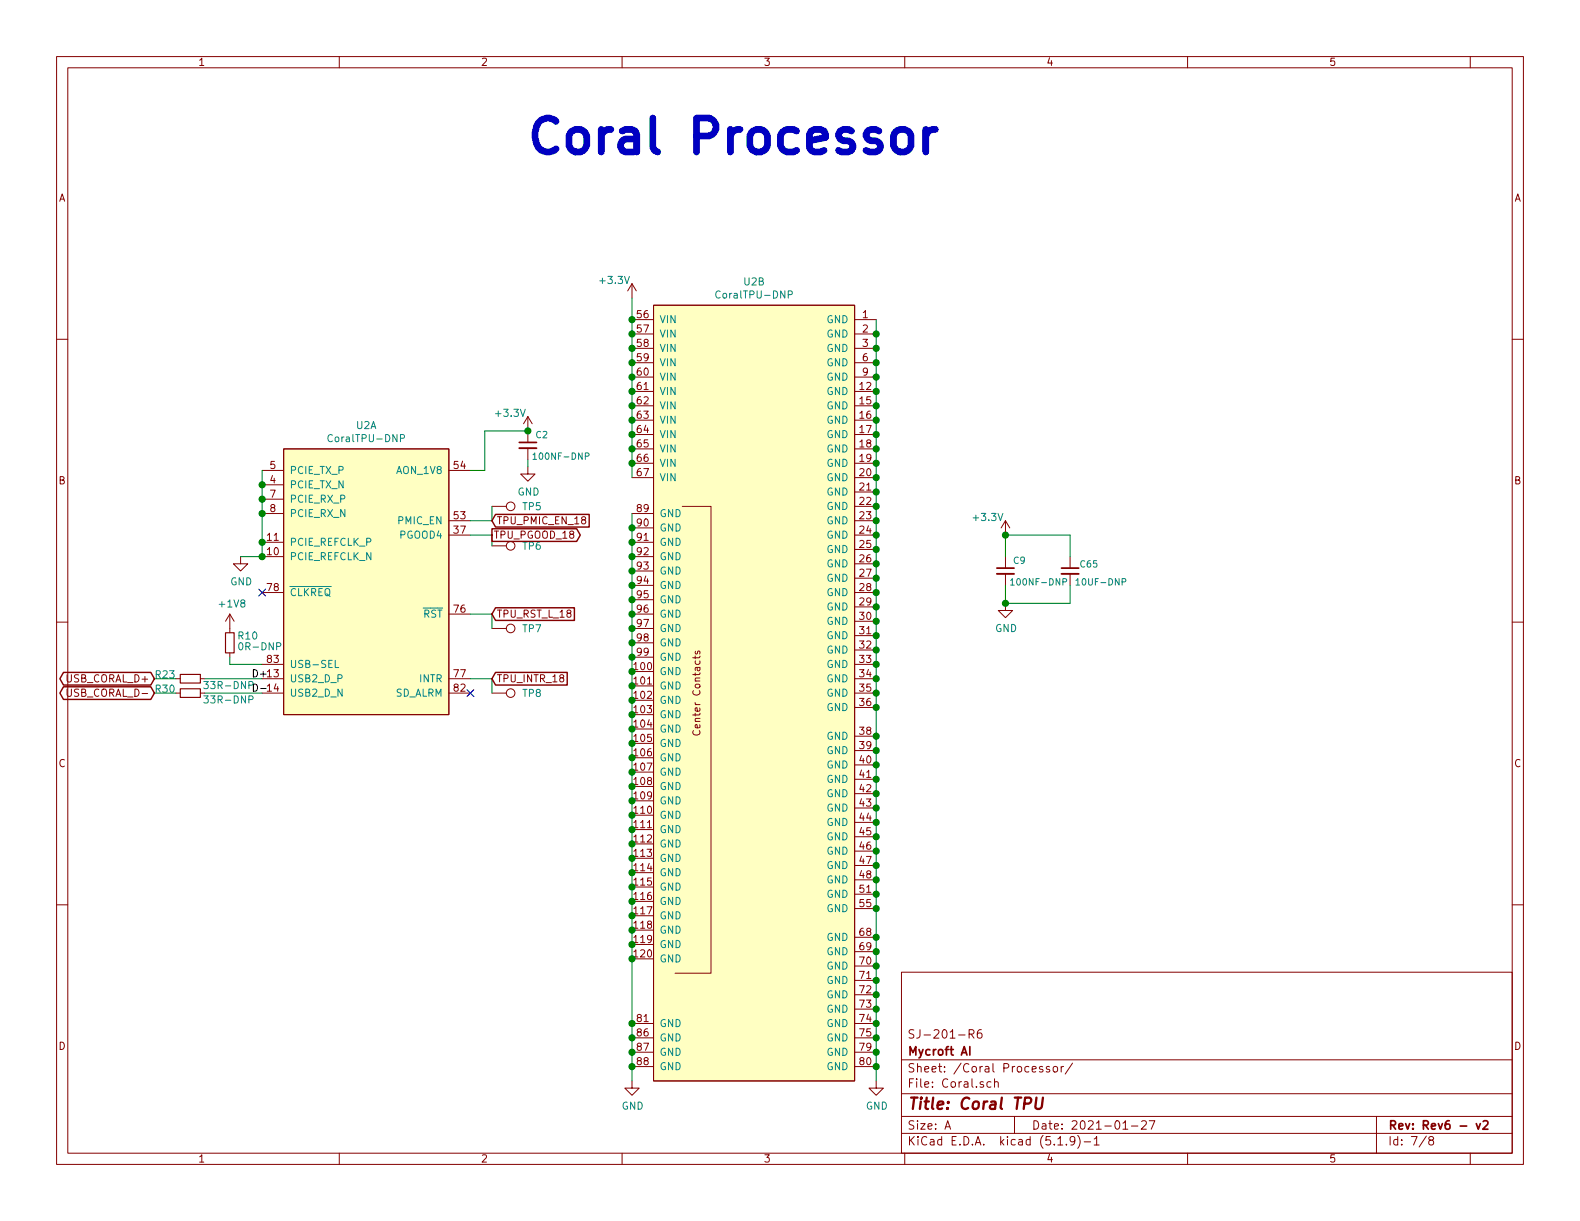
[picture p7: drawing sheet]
<svg xmlns="http://www.w3.org/2000/svg" width="279mm" height="216mm" viewBox="0 0 279 216" stroke-linecap="round" stroke-linejoin="round" font-family="sans-serif">
<g fill="none" stroke="#840000" stroke-width=".18">
<path d="M10 10h259.4v195.9h-259.4zM12 12h255.4v191.9h-255.4zM60 10v2M110 10v2M160 10v2M210 10v2M260 10v2M10 60h2M111.8 50.2l-.8 1.2M111.8 50.2v2.5M111.8 50.2l.7 1.2M111.8 56.5h3.8"/>
<path d="M111.8 59.1h3.8M115.6 54h35.5v137.1h-35.5zM151.1 56.5h3.8M151.1 59.1h3.8M267.4 60h2M50.2 79.4h29.2v47h-29.2zM93.3 73.7l-.7 1.2M93.3 73.7v4.5M93.3 79.2v2.1M93.3 73.7l.8 1.2M111.8 69.2h3.8M111.8 71.8h3.8"/>
<path d="M111.8 74.3h3.8M111.8 76.8h3.8M111.8 79.4h3.8M111.8 61.6h3.8M111.8 64.1h3.8M111.8 66.7h3.8M151.1 69.2h3.8M151.1 71.8h3.8M151.1 74.3h3.8M151.1 76.8h3.8M151.1 79.4h3.8M151.1 61.6h3.8"/>
<path d="M151.1 64.1h3.8M151.1 66.7h3.8M42.5 98.4v1.3h1.3l-1.3 1.3-1.2-1.3h1.2M46.4 98.4h3.8M46.4 95.9h3.8M46.4 85.7h3.8M46.4 83.2h3.8M46.4 88.3h3.8M46.4 90.8h3.8M79.4 94.6h3.8M79.4 83.2h3.8M79.4 92.1h3.8"/>
<path d="M87 89.5h2.5M87 96.5h2.5M93.3 82.6v1.2h1.3l-1.3 1.3-1.2-1.3h1.2M111.8 98.4h3.8M111.8 95.9h3.8M111.8 90.8h3.8M111.8 81.9h3.8M111.8 84.5h3.8M111.8 93.3h3.8M120.6 89.5h5.1v82.6h-6.3M151.1 89.5h3.8M151.1 94.6h3.8"/>
<path d="M151.1 92.1h3.8M151.1 81.9h3.8M151.1 84.5h3.8M151.1 87h3.8M151.1 97.2h3.8M151.1 99.7h3.8M177.8 92.1l-.8 1.2M177.8 92.1v2.5M177.8 98.4v2.1M177.8 92.1l.8 1.2M189.2 98.4v2.1M10 110h2"/>
<path d="M40.6 108.6l-.7 1.3M40.6 108.6v3.3M40.6 115.4v.8M40.6 108.6l.8 1.3M46.4 104.8h3.8M46.4 117.5h3.8M79.4 108.6h3.8M87 111.1h2.5M111.8 111.1h3.8M111.8 108.6h3.8M111.8 118.7h3.8M111.8 101h3.8"/>
<path d="M111.8 103.5h3.8M111.8 106h3.8M111.8 113.7h3.8M111.8 116.2h3.8M122.9 116v.5M123 115.2l-.1 .3 .2 .1h.2l.1-.4h.3v.4M123.8 116l-.2 .3h-1.1M151.1 104.8h3.8M151.1 117.5h3.8M151.1 102.2h3.8M151.1 107.3h3.8M151.1 109.9h3.8"/>
<path d="M151.1 112.4h3.8M151.1 114.9h3.8M177.8 106.7v1.3h1.3l-1.3 1.2-1.3-1.2h1.3M177.8 101.5v2M189.2 101.5v2M267.4 110h2M11.9 121.8v1.1l.2 .2h.3l.2-.2v-1.1M31.1 122.6h.8M31.1 120h.8M35.4 122.6h.8M35.4 120h.8M46.4 122.6h3.8"/>
<path d="M46.4 120h3.8M79.4 122.6h3.8M79.4 120h3.8M87 122.6h2.5M111.8 121.3h3.8M111.8 123.8h3.8M111.8 126.4h3.8M111.8 128.9h3.8M111.8 131.4h3.8M111.8 134h3.8M111.8 136.5h3.8M111.8 139.1h3.8"/>
<path d="M122.6 129.2a.51 .51 0 0 0 0 .6 .51 .51 0 0 0 .6 .2 .46 .46 0 0 0 .5-.3 .46 .46 0 0 0-.1-.5M151.1 122.6h3.8M151.1 120h3.8M151.1 125.1h3.8M151.1 130.2h3.8M151.1 132.7h3.8M151.1 135.3h3.8M151.1 137.8h3.8M10 160h2M111.8 141.6h3.8M111.8 144.1h3.8M111.8 146.7h3.8"/>
<path d="M111.8 149.2h3.8M111.8 151.8h3.8M111.8 154.3h3.8M111.8 156.8h3.8M111.8 159.4h3.8M151.1 140.3h3.8M151.1 142.9h3.8M151.1 145.4h3.8M151.1 148h3.8M151.1 150.5h3.8M151.1 153h3.8M151.1 155.6h3.8"/>
<path d="M151.1 158.1h3.8M267.4 160h2M111.8 161.9h3.8M111.8 164.5h3.8M111.8 167h3.8M111.8 169.5h3.8M151.1 160.7h3.8M151.1 165.7h3.8M151.1 168.3h3.8M151.1 170.8h3.8M151.1 173.4h3.8M151.1 175.9h3.8"/>
<path d="M151.1 178.4h3.8M159.4 171.9h108v32h-108zM111.8 191.1v1.3h1.2l-1.2 1.3-1.3-1.3h1.3M111.8 181h3.8M111.8 183.5h3.8M111.8 186.1h3.8M111.8 188.6h3.8M151.1 181h3.8M151.1 183.5h3.8M151.1 186.1h3.8M151.1 188.6h3.8M154.9 191.1v1.3h1.3l-1.3 1.3-1.2-1.3h1.2"/>
<path d="M159.4 197.4h108M159.4 193.4h108M159.4 187.4h108M167.1 199.7l.5-1.5 .5 1.5M167.2 199.2h.8M171.4 182.9l.7-.1 .1-.2v-.4l-.2-.1h-.6v1.5M171.7 182.9l.5 .7M173.5 182.1a.59 .59 0 0 0-.7 .6l.1 .7 .2 .2 .5-.2 .1-.5-.2-.2h-.4l-.3 .2M175.2 191.3h-.4l-.3 .2 .1 .6 .2 .2 .4-.1M175.9 191.4v-.1a.37 .37 0 0 1 .6 .2v.8M175.9 190.8v1.5M179.4 197.4v3"/>
<path d="M184.4 188.6a.37 .37 0 0 0-.6 .2l.1 .2 .5 .1 .1 .2-.3 .3-.4-.1M185.6 188.6h-.4l-.2 .2 .1 .2 .5 .1v.4h-.6M186.3 188.7l.2-.1 .4 .1v.7l-.2 .2-.4-.2zM187.7 188.6v1M188.1 188.6l-.4 .2M189.7 188l-1.3 1.9M198.6 199.7h.8M200.1 199.1h1.1M201.9 198.3l.2-.1h.3l.3 .1v.3v.2l-.9 .9h.9M203.2 198.2h1l-.6 1.5M243.4 197.4v6.5M60 203.9v2"/>
<path d="M110 203.9v2M159.4 200.4h108M160 203.9v2M187.1 202.5h.8M188.6 202.3v.2M190.1 201.6l-.1 .2a.48 .48 0 0 1-.6 0l-.2-.2 .2-.6a.48 .48 0 0 1 .6 .1 1.27 1.27 0 0 1-.2 1.3l-.4 .1M190.6 200.8a1.71 1.71 0 0 1 0 2.2M191.7 201.9h1.2M193.5 201.4l.4-.4v1.5M193.5 202.5h.9M210 203.9v2M252.2 200.9l-1.2 1.9"/>
<path d="M253 201.6l-.3-.1v-.3l.3-.2h.2l.3 .2-.1 .3-.6 .2a.48 .48 0 0 0-.1 .6l.3 .2 .4-.2a.48 .48 0 0 0-.2-.7M260 203.9v2"/>
<circle cx="90.3" cy="89.5" r=".76"/>
<circle cx="90.3" cy="96.5" r=".76"/>
<circle cx="90.3" cy="111.1" r=".76"/>
<circle cx="90.3" cy="122.6" r=".76"/>
</g>
<path d="M91.8 78.2h3.1M176.3 100.5h3M187.7 100.5h3.1M171.5 185.1v1.5M261.1 198.7l.3 1 .4-1M262.3 198.3l.2-.1h.3l.3 .1v.3v.2l-.9 .9h.9" fill="none" stroke="#840000" stroke-width=".3"/>
<path d="M183.3 194.1l-.2 1.6 .1 .3a.66 .66 0 0 0 1-.3l.2-1.6" fill="none" stroke="#840000" stroke-width=".41"/>
<path d="M31.9 119.3h3.5v1.5h-3.5zM39.9 111.9h1.5v3.5h-1.5zM31.9 121.8h3.5v1.5h-3.5z" fill="none" stroke="#840000" stroke-width=".2"/>
<g fill="none" stroke="#008484" stroke-width=".18">
<path d="M127.4 51.6a.6 .6 0 0 0-.9 .4 .6 .6 0 0 0 .6 .7l.3-.1M139.4 52.1l.7-.1v-.4l-.2-.2h-.5v1.3M58.8 77a.6 .6 0 0 0-.9 .4 .6 .6 0 0 0 .6 .7l.3-.1M70.8 77.5l.7-.1v-.4l-.2-.2h-.5v1.3M94.3 80.4l.3-.3v1.1M94.3 81.2h.6M103.5 80.7l.5-.1 .2-.3-.3-.2h-.4v1.1M59.3 116.8v1.2h.6M178.7 102.6l.3-.3v1.2M178.7 103.5h.6M188 102.9l.5-.1 .1-.3-.2-.2h-.4v1.2M190.3 102.6l.3-.3v1.2"/>
<path d="M190.3 103.5h.6M198.4 102.9l.6-.1v-.4l-.6-.1v1.2M36 123h.8l-.4 .5 .4 .1v.5l-.2 .2-.6-.1M36 120.5h.8l-.4 .5 .4 .1v.4l-.2 .3-.6-.2"/>
</g>
<path d="M91.8 79.2h3.1M176.3 101.5h3M187.7 101.5h3.1" fill="none" stroke="#840000" stroke-width=".33"/>
<g fill="#ffffc2" stroke="#ffffc2" stroke-width=".18">
<path d="M50.2 79.4h29.2v47h-29.2z"/>
<path d="M115.6 54h35.5v137.1h-35.5z"/>
</g>
<g fill="none" stroke="#008400" stroke-width=".18">
<path d="M111.8 52.7v31.8M154.9 56.5v134.6M93.3 76.2h-7.6v7h-2.5M46.4 83.2v15.2h-3.9M83.2 94.6h3.8v1.9M87 89.5v2.6h-3.8M93.3 81.3v1.3M111.8 90.8v100.3M177.8 98.4v-3.8h11.4v3.8M40.6 116.2v1.3h5.8M83.2 108.6h3.8v2.5M177.8 103.5v3.2h11.4v-3.2"/>
<path d="M27.3 120h3.8M27.3 122.6h3.8M36.2 120h10.2M36.2 122.6h10.2M83.2 120h3.8v2.6"/>
</g>
<path d="M87 93.5h15l.6 1.1-.6 1.1h-15zM87.6 91h16.6v2.2h-16.6l-.6-1.1zM11.2 118.9h15.5l.6 1.1-.6 1.1h-15.5l-.6-1.1zM87.6 107.5h14v2.2h-14l-.6-1.1zM87.6 118.9h12.7v2.2h-12.7l-.6-1.1zM11.2 121.4h15.5l.6 1.2-.6 1.1h-15.5l-.6-1.1z" fill="none" stroke="#840000" stroke-width=".25"/>
<path d="M158.3 23.4a1.62 1.62 0 0 1 1.6-.5 1.62 1.62 0 0 1 1.2 1.1v1.7a1.61 1.61 0 0 1-1.5 1.2 1.61 1.61 0 0 1-1.6-1.2v-1.7zM163.7 22.9v4M165.4 22.9a1.49 1.49 0 0 0-1.7 1.1" fill="none" stroke="#0000c2" stroke-width="1.2"/>
<g fill="#008400" stroke="#008400" stroke-width=".25">
<circle cx="154.9" cy="92.1" r=".51"/>
<circle cx="154.9" cy="81.9" r=".51"/>
<circle cx="154.9" cy="178.4" r=".51"/>
<circle cx="111.8" cy="113.7" r=".51"/>
<circle cx="111.8" cy="116.2" r=".51"/>
<circle cx="154.9" cy="175.9" r=".51"/>
<circle cx="111.8" cy="118.7" r=".51"/>
<circle cx="93.3" cy="76.2" r=".51"/>
<circle cx="154.9" cy="84.5" r=".51"/>
<circle cx="111.8" cy="121.3" r=".51"/>
<circle cx="154.9" cy="87" r=".51"/>
<circle cx="154.9" cy="173.4" r=".51"/>
<circle cx="154.9" cy="89.5" r=".51"/>
<circle cx="111.8" cy="123.8" r=".51"/>
<circle cx="111.8" cy="111.1" r=".51"/>
<circle cx="111.8" cy="126.4" r=".51"/>
<circle cx="177.8" cy="94.6" r=".51"/>
<circle cx="154.9" cy="94.6" r=".51"/>
<circle cx="154.9" cy="170.8" r=".51"/>
<circle cx="154.9" cy="97.2" r=".51"/>
<circle cx="111.8" cy="128.9" r=".51"/>
<circle cx="154.9" cy="99.7" r=".51"/>
<circle cx="111.8" cy="131.4" r=".51"/>
<circle cx="154.9" cy="102.2" r=".51"/>
<circle cx="177.8" cy="106.7" r=".51"/>
<circle cx="154.9" cy="168.3" r=".51"/>
<circle cx="154.9" cy="104.8" r=".51"/>
<circle cx="111.8" cy="101" r=".51"/>
<circle cx="154.9" cy="188.6" r=".51"/>
<circle cx="154.9" cy="59.1" r=".51"/>
<circle cx="111.8" cy="93.3" r=".51"/>
<circle cx="154.9" cy="61.6" r=".51"/>
<circle cx="111.8" cy="95.9" r=".51"/>
<circle cx="154.9" cy="64.1" r=".51"/>
<circle cx="154.9" cy="186.1" r=".51"/>
<circle cx="154.9" cy="66.7" r=".51"/>
<circle cx="111.8" cy="98.4" r=".51"/>
<circle cx="46.4" cy="95.9" r=".51"/>
<circle cx="154.9" cy="69.2" r=".51"/>
<circle cx="46.4" cy="90.8" r=".51"/>
<circle cx="111.8" cy="134" r=".51"/>
<circle cx="46.4" cy="88.3" r=".51"/>
<circle cx="154.9" cy="71.8" r=".51"/>
<circle cx="46.4" cy="85.7" r=".51"/>
<circle cx="46.4" cy="98.4" r=".51"/>
<circle cx="154.9" cy="183.5" r=".51"/>
<circle cx="154.9" cy="74.3" r=".51"/>
<circle cx="111.8" cy="103.5" r=".51"/>
<circle cx="111.8" cy="106" r=".51"/>
<circle cx="154.9" cy="181" r=".51"/>
<circle cx="154.9" cy="76.8" r=".51"/>
<circle cx="111.8" cy="108.6" r=".51"/>
<circle cx="154.9" cy="79.4" r=".51"/>
<circle cx="154.9" cy="153" r=".51"/>
<circle cx="154.9" cy="132.7" r=".51"/>
<circle cx="111.8" cy="69.2" r=".51"/>
<circle cx="154.9" cy="155.6" r=".51"/>
<circle cx="111.8" cy="66.7" r=".51"/>
<circle cx="154.9" cy="135.3" r=".51"/>
<circle cx="111.8" cy="64.1" r=".51"/>
<circle cx="111.8" cy="154.3" r=".51"/>
<circle cx="111.8" cy="61.6" r=".51"/>
<circle cx="154.9" cy="137.8" r=".51"/>
<circle cx="111.8" cy="59.1" r=".51"/>
<circle cx="111.8" cy="156.8" r=".51"/>
<circle cx="111.8" cy="56.5" r=".51"/>
<circle cx="154.9" cy="140.3" r=".51"/>
<circle cx="111.8" cy="71.8" r=".51"/>
<circle cx="111.8" cy="188.6" r=".51"/>
<circle cx="154.9" cy="142.9" r=".51"/>
<circle cx="111.8" cy="186.1" r=".51"/>
<circle cx="111.8" cy="159.4" r=".51"/>
<circle cx="111.8" cy="183.5" r=".51"/>
<circle cx="154.9" cy="145.4" r=".51"/>
<circle cx="111.8" cy="181" r=".51"/>
<circle cx="111.8" cy="161.9" r=".51"/>
<circle cx="111.8" cy="169.5" r=".51"/>
<circle cx="154.9" cy="148" r=".51"/>
<circle cx="111.8" cy="167" r=".51"/>
<circle cx="154.9" cy="150.5" r=".51"/>
<circle cx="154.9" cy="130.2" r=".51"/>
<circle cx="154.9" cy="107.3" r=".51"/>
<circle cx="111.8" cy="136.5" r=".51"/>
<circle cx="154.9" cy="109.9" r=".51"/>
<circle cx="154.9" cy="165.7" r=".51"/>
<circle cx="154.9" cy="112.4" r=".51"/>
<circle cx="111.8" cy="139.1" r=".51"/>
<circle cx="154.9" cy="114.9" r=".51"/>
<circle cx="111.8" cy="141.6" r=".51"/>
<circle cx="154.9" cy="117.5" r=".51"/>
<circle cx="154.9" cy="160.7" r=".51"/>
<circle cx="154.9" cy="120" r=".51"/>
<circle cx="111.8" cy="144.1" r=".51"/>
<circle cx="111.8" cy="146.7" r=".51"/>
<circle cx="154.9" cy="158.1" r=".51"/>
<circle cx="154.9" cy="122.6" r=".51"/>
<circle cx="111.8" cy="81.9" r=".51"/>
<circle cx="111.8" cy="149.2" r=".51"/>
<circle cx="111.8" cy="79.4" r=".51"/>
<circle cx="154.9" cy="125.1" r=".51"/>
<circle cx="111.8" cy="76.8" r=".51"/>
<circle cx="111.8" cy="151.8" r=".51"/>
<circle cx="111.8" cy="74.3" r=".51"/>
<circle cx="111.8" cy="164.5" r=".51"/>
</g>
<path d="M45.7 104.2l1.3 1.2M47 104.2l-1.3 1.2M82.6 121.9l1.2 1.3M83.8 121.9l-1.2 1.3" fill="none" stroke="#000084" stroke-width=".18"/>
<text font-size="8.3" fill="#0000c2" x="92.7" y="27.2">Coral Processor</text>
<text font-size="2.8" fill="#840000" x="160.4" y="196.2">Title: Coral TPU</text>
<g font-size="2.1" fill="#840000">
<text x="160.4" y="183.6">SJ-201-R6</text>
<text x="160.4" y="189.6">Sheet: /Coral Processor/</text>
<text x="160.4" y="186.6">Mycroft AI</text>
<text x="160.4" y="192.3">File: Coral.sch</text>
<text x="160.4" y="202.5">KiCad E.D.A. kicad (5.1.9)-1</text>
<text x="160.4" y="199.7">Size: A</text>
<text x="182.4" y="199.7">Date: 2021-01-27</text>
<text x="245.4" y="199.7">Rev: Rev6 - v2</text>
<text x="245.4" y="202.5">Id: 7/8</text>
</g>
<g font-size="1.8" fill="#840000">
<text x="35" y="11.6">1</text>
<text x="85" y="11.6">2</text>
<text x="135" y="11.6">3</text>
<text x="185" y="11.6">4</text>
<text x="235" y="11.6">5</text>
<text x="10.4" y="35.6">A</text>
<text x="267.8" y="35.6">A</text>
<text x="112.7" y="56.3">56</text>
<text x="112.7" y="58.8">57</text>
<text x="152.6" y="56.3">1</text>
<text x="152.6" y="58.8">2</text>
<text x="112.7" y="61.3">58</text>
<text x="112.7" y="63.9">59</text>
<text x="152.6" y="61.3">3</text>
<text x="152.6" y="63.9">6</text>
<text x="112.7" y="66.4">60</text>
<text x="112.7" y="69">61</text>
<text x="112.7" y="71.5">62</text>
<text x="152.1" y="69">12</text>
<text x="152.1" y="71.5">15</text>
<text x="152.6" y="66.4">9</text>
<text x="112.7" y="74">63</text>
<text x="112.7" y="76.6">64</text>
<text x="152.1" y="74">16</text>
<text x="152.1" y="76.6">17</text>
<text x="47.8" y="82.9">5</text>
<text x="80.3" y="82.9">54</text>
<text x="112.7" y="79.1">65</text>
<text x="112.7" y="81.7">66</text>
<text x="152.1" y="79.1">18</text>
<text x="152.1" y="81.7">19</text>
<text x="10.4" y="85.6">B</text>
<text x="47.8" y="85.5">4</text>
<text x="47.8" y="88">7</text>
<text x="112.7" y="84.2">67</text>
<text x="152.1" y="84.2">20</text>
<text x="152.1" y="86.7">21</text>
<text x="152.1" y="89.3">22</text>
<text x="267.8" y="85.6">B</text>
<text x="47.3" y="95.6">11</text>
<text x="47.8" y="90.6">8</text>
<text x="80.3" y="94.4">37</text>
<text x="80.3" y="91.8">53</text>
<text x="87.2" y="95.2">TPU_PGOOD_18</text>
<text x="87.8" y="92.7">TPU_PMIC_EN_18</text>
<text x="112.7" y="90.6">89</text>
<text x="112.7" y="93.1">90</text>
<text x="112.7" y="95.6">91</text>
<text x="152.1" y="91.8">23</text>
<text x="152.1" y="94.4">24</text>
<text x="47.3" y="98.2">10</text>
<text x="112.7" y="98.2">92</text>
<text x="112.7" y="100.7">93</text>
<text x="152.1" y="96.9">25</text>
<text x="152.1" y="99.4">26</text>
<text x="152.1" y="102">27</text>
<text x="47.3" y="104.5">78</text>
<text x="112.7" y="103.3">94</text>
<text x="112.7" y="105.8">95</text>
<text x="152.1" y="104.5">28</text>
<text x="152.1" y="107.1">29</text>
<text x="80.3" y="108.3">76</text>
<text x="87.8" y="109.2">TPU_RST_L_18</text>
<text x="112.7" y="108.3">96</text>
<text x="112.7" y="110.9">97</text>
<text x="112.7" y="113.4">98</text>
<text x="152.1" y="109.6">30</text>
<text x="152.1" y="112.1">31</text>
<text x="47.3" y="117.2">83</text>
<text x="80.3" y="119.8">77</text>
<text x="112.2" y="118.5">100</text>
<text x="112.7" y="116">99</text>
<text x="152.1" y="114.7">32</text>
<text x="152.1" y="117.2">33</text>
<text x="152.1" y="119.8">34</text>
<text x="11.9" y="120.6">USB_CORAL_D+</text>
<text x="12.4" y="123.2">USB_CORAL_D-</text>
<text x="80.3" y="122.3">82</text>
<text x="87.8" y="120.6">TPU_INTR_18</text>
<text x="112.2" y="121">101</text>
<text x="112.2" y="123.6">102</text>
<text x="152.1" y="122.3">35</text>
<text x="152.1" y="124.8">36</text>
<text x="112.2" y="126.1">103</text>
<text x="112.2" y="128.7">104</text>
<text x="112.2" y="131.2">105</text>
<text x="123.9" y="129.4" transform="rotate(-90 123.9 129.4)">Center Contacts</text>
<text x="152.1" y="129.9">38</text>
<text x="10.4" y="135.6">C</text>
<text x="112.2" y="133.7">106</text>
<text x="112.2" y="136.3">107</text>
<text x="152.1" y="132.5">39</text>
<text x="152.1" y="135">40</text>
<text x="152.1" y="137.5">41</text>
<text x="267.8" y="135.6">C</text>
<text x="112.2" y="138.8">108</text>
<text x="112.2" y="141.4">109</text>
<text x="112.2" y="143.9">110</text>
<text x="152.1" y="140.1">42</text>
<text x="152.1" y="142.6">43</text>
<text x="112.2" y="146.4">111</text>
<text x="112.2" y="149">112</text>
<text x="152.1" y="145.2">44</text>
<text x="152.1" y="147.7">45</text>
<text x="112.2" y="151.5">113</text>
<text x="112.2" y="154.1">114</text>
<text x="152.1" y="150.2">46</text>
<text x="152.1" y="152.8">47</text>
<text x="152.1" y="155.3">48</text>
<text x="112.2" y="156.6">115</text>
<text x="112.2" y="159.1">116</text>
<text x="112.2" y="161.7">117</text>
<text x="152.1" y="157.9">51</text>
<text x="152.1" y="160.4">55</text>
<text x="112.2" y="164.2">118</text>
<text x="112.2" y="166.8">119</text>
<text x="152.1" y="165.5">68</text>
<text x="112.2" y="169.3">120</text>
<text x="152.1" y="168">69</text>
<text x="152.1" y="170.6">70</text>
<text x="152.1" y="173.1">71</text>
<text x="152.1" y="175.6">72</text>
<text x="152.1" y="178.2">73</text>
<text x="10.4" y="185.6">D</text>
<text x="112.7" y="180.7">81</text>
<text x="112.7" y="183.3">86</text>
<text x="112.7" y="185.8">87</text>
<text x="152.1" y="180.7">74</text>
<text x="152.1" y="183.3">75</text>
<text x="152.1" y="185.8">79</text>
<text x="267.8" y="185.6">D</text>
<text x="112.7" y="188.3">88</text>
<text x="152.1" y="188.3">80</text>
<text x="35" y="205.5">1</text>
<text x="85" y="205.5">2</text>
<text x="135" y="205.5">3</text>
<text x="185" y="205.5">4</text>
<text x="235" y="205.5">5</text>
</g>
<g font-size="1.8" fill="#008484">
<text x="106.2" y="50.2">+3.3V</text>
<text x="127.2" y="52.8">CoralTPU-DNP</text>
<text x="131.6" y="50.5">U2B</text>
<text x="116.6" y="57.2">VIN</text>
<text x="116.6" y="59.7">VIN</text>
<text x="146.2" y="57.2">GND</text>
<text x="146.2" y="59.7">GND</text>
<text x="116.6" y="62.2">VIN</text>
<text x="116.6" y="64.8">VIN</text>
<text x="146.2" y="62.2">GND</text>
<text x="146.2" y="64.8">GND</text>
<text x="116.6" y="67.3">VIN</text>
<text x="116.6" y="69.8">VIN</text>
<text x="146.2" y="69.8">GND</text>
<text x="146.2" y="67.3">GND</text>
<text x="63" y="75.9">U2A</text>
<text x="87.8" y="73.7">+3.3V</text>
<text x="116.6" y="72.4">VIN</text>
<text x="116.6" y="74.9">VIN</text>
<text x="116.6" y="77.5">VIN</text>
<text x="146.2" y="72.4">GND</text>
<text x="146.2" y="74.9">GND</text>
<text x="146.2" y="77.5">GND</text>
<text x="51.2" y="83.8">PCIE_TX_P</text>
<text x="58.6" y="78.2">CoralTPU-DNP</text>
<text x="70.3" y="83.8">AON_1V8</text>
<text x="116.6" y="80">VIN</text>
<text x="116.6" y="82.5">VIN</text>
<text x="146.2" y="80">GND</text>
<text x="146.2" y="82.5">GND</text>
<text x="51.2" y="86.4">PCIE_TX_N</text>
<text x="51.2" y="88.9">PCIE_RX_P</text>
<text x="91.5" y="87.6">GND</text>
<text x="116.6" y="85.1">VIN</text>
<text x="146.2" y="85.1">GND</text>
<text x="146.2" y="87.6">GND</text>
<text x="51.2" y="91.4">PCIE_RX_N</text>
<text x="70.5" y="92.7">PMIC_EN</text>
<text x="70.8" y="95.2">PGOOD4</text>
<text x="92.5" y="90.2">TP5</text>
<text x="116.6" y="91.4">GND</text>
<text x="116.6" y="94">GND</text>
<text x="146.2" y="90.2">GND</text>
<text x="146.2" y="92.7">GND</text>
<text x="146.2" y="95.2">GND</text>
<text x="172.3" y="92.1">+3.3V</text>
<text x="51.2" y="99.1">PCIE_REFCLK_N</text>
<text x="51.2" y="96.5">PCIE_REFCLK_P</text>
<text x="92.5" y="97.2">TP6</text>
<text x="116.6" y="96.5">GND</text>
<text x="116.6" y="99.1">GND</text>
<text x="116.6" y="101.6">GND</text>
<text x="146.2" y="97.8">GND</text>
<text x="146.2" y="100.3">GND</text>
<text x="38.9" y="107.4">+1V8</text>
<text x="40.7" y="103.5">GND</text>
<text x="51.2" y="105.4">CLKREQ</text>
<text x="116.6" y="104.1">GND</text>
<text x="116.6" y="106.7">GND</text>
<text x="146.2" y="102.9">GND</text>
<text x="146.2" y="105.4">GND</text>
<text x="146.2" y="107.9">GND</text>
<text x="42.2" y="113.1">R10</text>
<text x="74.8" y="109.2">RST</text>
<text x="92.5" y="111.8">TP7</text>
<text x="116.6" y="109.2">GND</text>
<text x="116.6" y="111.8">GND</text>
<text x="146.2" y="110.5">GND</text>
<text x="146.2" y="113">GND</text>
<text x="176" y="111.8">GND</text>
<text x="27.6" y="119.9">R23</text>
<text x="42.7" y="115">0R-DNP</text>
<text x="51.2" y="118.1">USB-SEL</text>
<text x="116.6" y="119.4">GND</text>
<text x="116.6" y="114.3">GND</text>
<text x="116.6" y="116.8">GND</text>
<text x="146.2" y="115.6">GND</text>
<text x="146.2" y="118.1">GND</text>
<text x="27.6" y="122.5">R30</text>
<text x="36.7" y="124.4">33R-DNP</text>
<text x="36.7" y="121.8">33R-DNP</text>
<text x="51.2" y="120.6">USB2_D_P</text>
<text x="51.2" y="123.2">USB2_D_N</text>
<text x="69.8" y="123.2">SD_ALRM</text>
<text x="74.2" y="120.6">INTR</text>
<text x="92.5" y="123.2">TP8</text>
<text x="116.6" y="121.9">GND</text>
<text x="116.6" y="124.5">GND</text>
<text x="146.2" y="120.6">GND</text>
<text x="146.2" y="123.2">GND</text>
<text x="146.2" y="125.7">GND</text>
<text x="116.6" y="127">GND</text>
<text x="116.6" y="129.5">GND</text>
<text x="146.2" y="130.8">GND</text>
<text x="116.6" y="132.1">GND</text>
<text x="116.6" y="134.6">GND</text>
<text x="116.6" y="137.2">GND</text>
<text x="146.2" y="133.3">GND</text>
<text x="146.2" y="135.9">GND</text>
<text x="116.6" y="139.7">GND</text>
<text x="116.6" y="142.2">GND</text>
<text x="146.2" y="138.4">GND</text>
<text x="146.2" y="141">GND</text>
<text x="146.2" y="143.5">GND</text>
<text x="116.6" y="144.8">GND</text>
<text x="116.6" y="147.3">GND</text>
<text x="116.6" y="149.9">GND</text>
<text x="146.2" y="146">GND</text>
<text x="146.2" y="148.6">GND</text>
<text x="116.6" y="152.4">GND</text>
<text x="116.6" y="154.9">GND</text>
<text x="146.2" y="151.1">GND</text>
<text x="146.2" y="153.7">GND</text>
<text x="116.6" y="157.5">GND</text>
<text x="116.6" y="160">GND</text>
<text x="146.2" y="156.2">GND</text>
<text x="146.2" y="158.8">GND</text>
<text x="146.2" y="161.3">GND</text>
<text x="116.6" y="162.6">GND</text>
<text x="116.6" y="165.1">GND</text>
<text x="116.6" y="167.6">GND</text>
<text x="146.2" y="166.4">GND</text>
<text x="116.6" y="170.2">GND</text>
<text x="146.2" y="168.9">GND</text>
<text x="146.2" y="171.4">GND</text>
<text x="146.2" y="174">GND</text>
<text x="146.2" y="176.5">GND</text>
<text x="146.2" y="179.1">GND</text>
<text x="116.6" y="181.6">GND</text>
<text x="116.6" y="184.1">GND</text>
<text x="146.2" y="181.6">GND</text>
<text x="146.2" y="184.1">GND</text>
<text x="116.6" y="186.7">GND</text>
<text x="116.6" y="189.2">GND</text>
<text x="146.2" y="186.7">GND</text>
<text x="146.2" y="189.2">GND</text>
<text x="109.9" y="196.2">GND</text>
<text x="153.1" y="196.2">GND</text>
</g>
<g font-size="1.8">
<text x="44.4" y="119.8">D+ 13</text>
<text x="44.4" y="122.3">D- 14</text>
</g>
<g font-size="1.6" fill="#008484">
<text x="94.8" y="77.5">C2</text>
<text x="94.9" y="81.3">100NF-DNP</text>
<text x="179.2" y="99.7">C9</text>
<text x="191.1" y="100.3">C65</text>
<text x="179.3" y="103.5">100NF-DNP</text>
<text x="190.8" y="103.5">10UF-DNP</text>
</g>
</svg>
